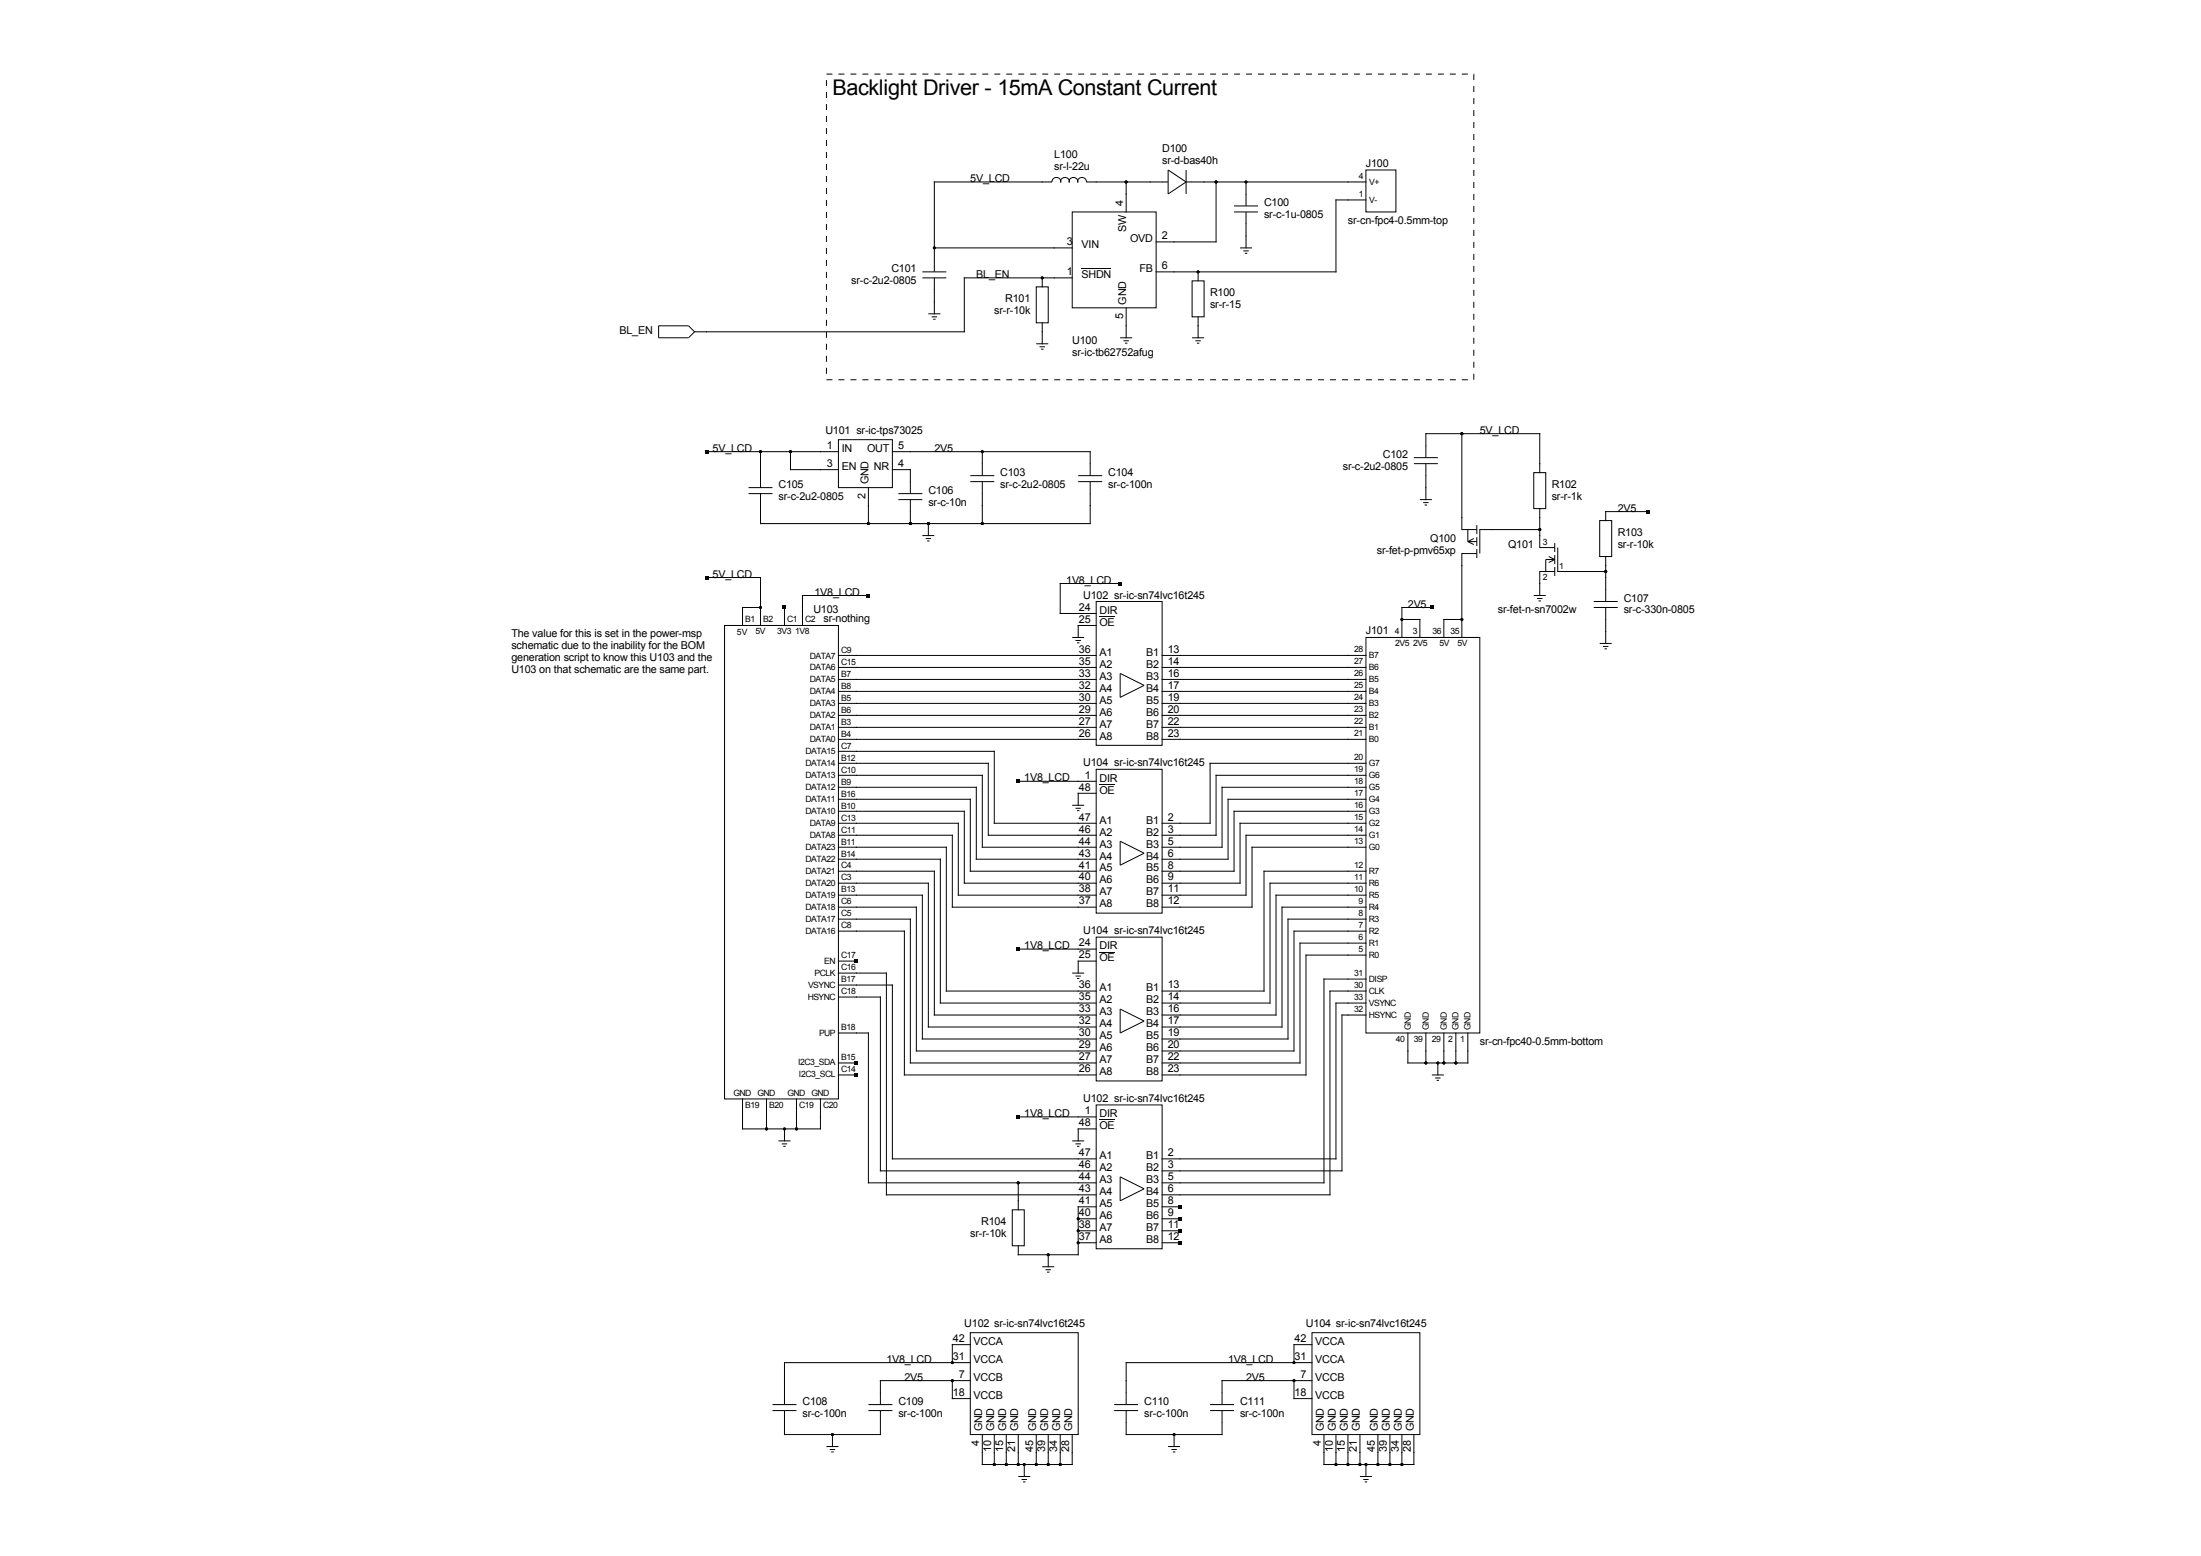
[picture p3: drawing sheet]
<svg xmlns="http://www.w3.org/2000/svg" width="297mm" height="210mm" viewBox="0 0 297 210" stroke-linecap="round" stroke-linejoin="round" font-family="sans-serif">
<g fill="none" stroke="#000" stroke-width=".13">
<path d="M124.5 36.7h3.2M124.5 37.5h3.2M126.1 33.5h18.6M126.1 37.5v4.9M139.8 38.7h1.6v4.9h-1.6zM140.6 37.5v1.2M144.7 37.5h-14.6v7.3h-36.4M144.7 28.6h11.3v12.9h-11.3zM145.9 36.3h4M152 24.6v4M157.6 24.6h-11a.59 .59 0 0 0-.6-.6 .59 .59 0 0 0-.6 .6 .58 .58 0 0 0-.5-.6 .58 .58 0 0 0-.6 .6 .58 .58 0 0 0-.6-.6 .58 .58 0 0 0-.6 .6h.1a.61 .61 0 0 0-.6-.6 .61 .61 0 0 0-.7 .6h-15.8v12.1M157.6 22.9l2.5 1.7-2.5 1.6z"/>
<path d="M160.1 24.6h24.2M160.1 22.9v3.3M160.9 37.9h1.6v4.9h-1.6zM161.7 36.7v1.2M164.1 24.6v8h-8.1M166.5 27.8h3.3M166.5 28.6h3.3M167.3 33.5h1.6M167.8 33.9h.7M168 34.2h.3M168.1 24.6v3.2M168.1 28.6v4.9"/>
<path d="M184.3 22.9h4.1v5.7h-4.1zM184.3 27h-4v9.7h-24.3M88.9 44h4l.8 .8-.8 .8h-4zM113.1 59.3h7.3v6.5h-7.3zM125.3 42.4h1.6M125.7 42.8h.7M125.9 43.1h.3M139.8 46.4h1.6M140.3 46.8h.7M140.5 47.1h.3M140.6 43.6v2.8M151.2 45.6h1.6"/>
<path d="M151.6 46h.7M151.8 46.3h.3M152 41.5v4.1M160.9 45.6h1.6M161.3 46h.7M161.5 46.3h.3M161.7 42.8v2.8M197.3 58.5v13h2M95.3 77.9h7.3v6.5M95.3 61h17.8M101 65.8h3.2M101 66.6h3.2"/>
<path d="M102.6 61v4.8M106.7 61v2.4h6.4M117.2 65.8v4.9M120.4 61h26.7v3.2M120.4 63.4h2.4v3.2M121.2 66.6h3.3M121.2 67.4h3.3M122.8 67.4v3.3M124.5 72.3h1.6M124.9 72.7h.7M125.1 73h.3M125.3 70.7v1.6"/>
<path d="M130.9 64.2h3.3M130.9 65h3.3M132.5 61v3.2M132.5 65v5.7M145.5 64.2h3.2M145.5 65h3.2M147.1 65v5.7h-44.5v-4.1M151.2 78.8h-8.1v4h4.8M190.8 61.8h3.2M190.8 62.6h3.2M191.6 67.4h1.6M192 67.8h.8"/>
<path d="M192.2 68.2h.4M192.4 61.8v-3.3h15.4v5.3M192.4 62.6v4.8M198.1 71.5v1.6M198.1 73.1l.8 .4M198.1 73.1h1.2M198.9 72.7l-.8 .4M199.3 74.7h-2v11.3M199.3 70.9v1.2M199.3 72.5v1.2M199.3 74.1v1.2M207 63.8h1.6v4.8h-1.6z"/>
<path d="M207.8 68.6v5.3h2M207.8 71.5h-8.1v3.2M209 75.1l.8 .4M209.8 77.1h-2v3.3M209.8 75.5l-.8 .4M209.8 73.3v1.2M209.8 74.9v1.2M209.8 76.5v1.2M209.8 75.5h-1.2v1.6M210.2 73.9v3.2h6.5M215.9 70.3h1.6v4.8h-1.6zM216.7 75.1v6.1"/>
<path d="M222.3 69h-5.6v1.3M97.8 84.4h15.3v63.9h-15.3zM102.6 82h-2.4v2.4M105.9 82v2.4M113.1 99.8h34.8M113.1 98.2h34.8M113.1 96.5h34.8M113.1 94.9h34.8M113.1 93.3h34.8M113.1 91.7h34.8M113.1 90.1h34.8M113.1 88.5h34.8"/>
<path d="M117.2 80.4h-8.9v4M144.7 86h1.6M145.1 86.4h.8M145.3 86.8h.4M147.9 81.2h8.9v19.4h-8.9zM147.9 84.4h-2.4v1.6M148.4 83.2h2M151.2 90.9l3.2 1.6-3.2 1.6zM156.8 99.8h27.5M156.8 98.2h27.5M156.8 96.5h27.5M156.8 94.9h27.5"/>
<path d="M156.8 93.3h27.5M156.8 91.7h27.5M156.8 90.1h27.5M156.8 88.5h27.5M184.3 86h15.4v53.4h-15.4zM189.2 83.6h2.4v2.4M193.2 82h-4v4M197.3 83.6h-2.5v2.4M207 80.4h1.6M207.4 80.8h.7M207.6 81.1h.3M215.1 82h3.2"/>
<path d="M215.1 81.2h3.2M215.9 86.8h1.6M216.3 87.2h.7M216.5 87.6h.3M216.7 82v4.8M113.1 112.7h15.4v9.7h19.4M113.1 103h20.3v9.7h14.5M113.1 111.1h16.2v9.7h18.6M113.1 101.4h21.1v9.7h13.7M113.1 109.5h17v9.7h17.8M113.1 107.9h17.8v9.7h17M113.1 106.3h18.6v9.7h16.2"/>
<path d="M113.1 104.6h19.4v9.7h15.4M113.1 119.2h12.2v19.4h22.6M113.1 117.6h13v19.4h21.8M113.1 116h13.8v19.4h21M113.1 114.3h14.6v19.5h20.2M137.4 105.4h10.5M144.7 108.7h1.6M145.1 109.1h.8M145.3 109.4h.4M147.9 103.8h8.9v19.4h-8.9zM147.9 107.1h-2.4v1.6M148.4 105.8h2"/>
<path d="M151.2 113.5l3.2 1.7-3.2 1.6zM184.3 104.6h-20.2v8.1h-7.3M184.3 112.7h-16.2v8.1h-11.3M184.3 103h-21v8.1h-6.5M184.3 111.1h-17v8.1h-10.5M184.3 109.5h-17.8v8.1h-9.7M184.3 107.9h-18.6v8.1h-8.9M184.3 106.3h-19.4v8h-8.1M184.3 114.3h-15.4v8.1h-12.1M184.3 119.2h-12.9v16.2h-14.6M184.3 117.6h-13.7v16.2h-13.8M113.1 125.7h8.9v19.4h25.9"/>
<path d="M113.1 124h9.7v19.5h25.1M113.1 122.4h10.6v19.4h24.2M113.1 120.8h11.4v19.4h23.4M113.1 132.9h7.3v23.5h27.5M113.1 139.4h4.1v20.2h30.7M113.1 129.7h2.5M113.1 134.6h5.7v23.4h29.1M113.1 131.3h6.5v30h28.3M137.4 128.1h10.5M144.7 131.3h1.6M145.1 131.7h.8M145.3 132.1h.4"/>
<path d="M147.9 126.5h8.9v19.4h-8.9zM147.9 129.7h-2.4v1.6M148.4 128.5h2M151.2 136.2l3.2 1.6-3.2 1.6zM184.3 125.7h-9.7v16.1h-17.8M184.3 124h-10.5v16.2h-17M184.3 122.4h-11.3v16.2h-16.2M184.3 120.8h-12.1v16.2h-15.4M184.3 127.3h-8.9v16.2h-18.6M184.3 128.9h-8.1v16.2h-19.4M184.3 133.8h-4.8v27.5h-22.7M184.3 137h-3.2v21h-24.3"/>
<path d="M184.3 132.1h-5.6v27.5h-21.9M184.3 135.4h-4v21h-23.5M190 139.4v4.1h8.1v-4.1M192.4 139.4v4.1M194.8 139.4v4.1M196.4 139.4v4.1M100.2 148.3v4.1h10.5v-4.1M103.4 148.3v4.1M105 154h1.7M105.5 154.4h.7M105.7 154.7h.3M105.9 152.4v1.6"/>
<path d="M107.5 148.3v4.1M113.1 143.5h2.5M113.1 145.1h2.5M137.4 150.7h10.5M137.4 159.6v3.7M144.7 154h1.6M145.1 154.4h.8M145.3 154.7h.4M147.9 149.1h8.9v19.4h-8.9zM147.9 152.4h-2.4v1.6M148.4 151.1h2M151.2 158.8l3.2 1.6-3.2 1.7z"/>
<path d="M193.2 145.1h1.6M193.7 145.5h.7M193.9 145.8h.3M194 143.5v1.6M130.9 179.9h14.6v13.7h-14.6zM136.6 163.3h1.6v4.8h-1.6zM140.6 171h1.7M141.1 171.4h.7M141.3 171.7h.3M141.4 169.3v1.7M145.5 164.5h2.4M145.5 166.1h2.4"/>
<path d="M145.5 167.7h2.4M147.9 162.9h-2.4v6.4h-8.1v-1.2M156.8 162.9h2.4M156.8 164.5h2.4M156.8 166.1h2.4M156.8 167.7h2.4M177 179.9h14.6v13.7h-14.6zM104.2 189.6h3.3M104.2 190.4h3.3M105.9 190.4v3.2h12.9v-3.2M111.5 195.2h1.6M112 195.6h.7"/>
<path d="M112.2 196h.3M112.3 193.6v1.6M117.2 189.6h3.2M117.2 190.4h3.2M128.5 186.3v2.5h2.4M130.9 183.9h-25v5.7M130.9 181.5h-2.4v2.4M130.9 186.3h-12.1v3.3M132.5 193.6v4.1h12.2v-4.1M134.2 193.6v4.1M135.8 193.6v4.1M137.4 193.6v4.1"/>
<path d="M137.4 199.3h1.6M137.8 199.7h.8M138.2 197.7v1.6M139.8 193.6v4.1M141.4 193.6v4.1M143.1 193.6v4.1M150.3 189.6h3.3M150.3 190.4h3.3M152 190.4v3.2h12.9v-3.2M157.6 195.2h1.6M158.1 195.6h.7M158.3 196h.3"/>
<path d="M158.4 193.6v1.6M163.3 189.6h3.2M163.3 190.4h3.2M174.6 186.3v2.5h2.4M177 183.9h-25v5.7M177 186.3h-12.1v3.3M177 181.5h-2.4v2.4M178.7 193.6v4.1h12.1v-4.1M180.3 193.6v4.1M181.9 193.6v4.1M183.5 193.6v4.1M183.5 199.3h1.6"/>
<path d="M184 199.7h.7M184.3 197.7v1.6M185.9 193.6v4.1M187.6 193.6v4.1M189.2 193.6v4.1M138 200h.4M184.2 200h.3"/>
</g>
<path d="M111.5 10h87.4v41.3h-87.4z" fill="none" stroke="#000" stroke-width=".13" stroke-dasharray=".8 .8" stroke-linecap="butt"/>
<g fill="#000">
<path d="M126 33.3h.2l.1 .2-.1 .1h-.2l-.1-.1zM140.5 37.3h.2l.1 .2-.1 .2h-.2l-.1-.2zM151.9 24.4h.2l.1 .2-.1 .1h-.2l-.1-.1zM161.6 36.5h.2l.1 .2-.1 .2h-.2l-.1-.2zM164 24.4h.2l.1 .2-.1 .1h-.2l-.1-.1zM168 24.4h.2l.1 .2-.1 .1h-.2l-.1-.1zM197.2 58.4h.2l.1 .1-.1 .2h-.2l-.1-.2zM95.1 60.7h.5v.5h-.5zM95.1 77.7h.5v.5h-.5zM102.5 60.8h.2l.1 .2-.1 .1h-.2l-.1-.1zM106.6 60.8h.2l.1 .2-.1 .1h-.2l-.1-.1zM117.1 70.5h.2l.1 .2-.1 .1h-.2l-.1-.1z"/>
<path d="M122.7 70.5h.2l.1 .2-.1 .1h-.2l-.1-.1zM125.2 70.5h.2l.1 .2-.1 .1h-.2l-.1-.1zM132.5 60.8h.1l.2 .2-.2 .1h-.1l-.2-.1zM132.5 70.5h.1l.2 .2-.2 .1h-.1l-.2-.1zM150.9 78.5h.5v.5h-.5zM207.7 71.3h.2l.1 .2-.1 .2h-.2l-.1-.2zM216.6 77h.2l.1 .1-.1 .2h-.2l-.1-.2zM222.1 68.8h.5v.5h-.5zM102.5 81.8h.2l.1 .2-.1 .2h-.2l-.1-.2zM105.6 81.7h.5v.5h-.5zM116.9 80.1h.5v.5h-.5zM189.1 83.4h.2l.1 .2-.1 .2h-.2l-.1-.2z"/>
<path d="M193 81.7h.5v.5h-.5zM197.2 83.4h.2l.1 .2-.1 .2h-.2l-.1-.2zM137.2 105.2h.4v.5h-.4zM115.3 129.5h.5v.5h-.5zM137.2 127.9h.4v.4h-.4zM103.3 152.2h.2l.1 .2-.1 .1h-.2l-.1-.1zM105.8 152.2h.2l.1 .2-.1 .1h-.2l-.1-.1zM107.4 152.2h.2l.1 .2-.1 .1h-.2l-.1-.1zM115.3 143.2h.5v.5h-.5zM115.3 144.8h.5v.5h-.5zM137.2 150.5h.4v.5h-.4zM137.3 159.5h.2l.1 .1-.1 .2h-.2l-.1-.2z"/>
<path d="M192.3 143.3h.2l.1 .2-.1 .1h-.2l-.1-.1zM193.9 143.3h.2l.1 .2-.1 .1h-.2l-.1-.1zM194.7 143.3h.2l.1 .2-.1 .1h-.2l-.1-.1zM196.4 143.3h.1l.2 .2-.2 .1h-.1l-.2-.1zM141.3 169.2h.2l.1 .1-.1 .2h-.2l-.1-.2zM145.4 164.3h.2l.1 .2-.1 .2h-.2l-.1-.2zM145.4 165.9h.2l.1 .2-.1 .2h-.2l-.1-.2zM145.4 167.5h.2l.1 .2-.1 .2h-.2l-.1-.2zM159 162.6h.5v.5h-.5zM159 164.2h.5v.5h-.5zM159 165.9h.5v.5h-.5zM159 167.5h.5v.5h-.5z"/>
<path d="M112.2 193.4h.2l.1 .2-.1 .2h-.2l-.1-.2zM128.4 183.7h.2l.1 .2-.1 .2h-.2l-.1-.2zM128.4 186.2h.2l.1 .1-.1 .2h-.2l-.1-.2zM134.1 197.5h.2l.1 .2-.1 .1h-.2l-.1-.1zM135.7 197.5h.2l.1 .2-.1 .1h-.2l-.1-.1zM137.3 197.5h.2l.1 .2-.1 .1h-.2l-.1-.1zM138.1 197.5h.2l.1 .2-.1 .1h-.2l-.1-.1zM139.7 197.5h.2l.1 .2-.1 .1h-.2l-.1-.1zM141.3 197.5h.2l.1 .2-.1 .1h-.2l-.1-.1zM143 197.5h.2l.1 .2-.1 .1h-.2l-.1-.1zM158.3 193.4h.2l.1 .2-.1 .2h-.2l-.1-.2zM174.5 183.7h.2l.1 .2-.1 .2h-.2l-.1-.2z"/>
<path d="M174.5 186.2h.2l.1 .1-.1 .2h-.2l-.1-.2zM180.2 197.5h.2l.1 .2-.1 .1h-.2l-.1-.1zM181.8 197.5h.2l.1 .2-.1 .1h-.2l-.1-.1zM183.4 197.5h.2l.1 .2-.1 .1h-.2l-.1-.1zM184.2 197.5h.2l.1 .2-.1 .1h-.2l-.1-.1zM185.8 197.5h.2l.1 .2-.1 .1h-.2l-.1-.1zM187.5 197.5h.1l.2 .2-.2 .1h-.1l-.2-.1zM189.1 197.5h.2l.1 .2-.1 .1h-.2l-.1-.1z"/>
</g>
<text font-size="2.9" x="112.3" y="12.9">Backlight Driver - 15mA Constant Current</text>
<g font-size="1.5">
<text x="142.3" y="21.3">L100</text>
<text x="142.3" y="22.9">sr-l-22u</text>
<text x="156.8" y="20.5">D100</text>
<text x="156.8" y="22.1">sr-d-bas40h</text>
<text x="184.3" y="22.5">J100</text>
<text x="130.9" y="24.6">5V_LCD</text>
<text x="151.6" y="27.8" transform="rotate(-90 151.6 27.8)">4</text>
<text x="170.6" y="27.8">C100</text>
<text x="170.6" y="29.4">sr-c-1u-0805</text>
<text x="143.9" y="33.1">3</text>
<text x="145.9" y="33.5">VIN</text>
<text x="152" y="31.3" transform="rotate(-90 152 31.3)">SW</text>
<text x="152.5" y="32.7">OVD</text>
<text x="156.8" y="32.3">2</text>
<text x="181.9" y="30.2">sr-cn-fpc4-0.5mm-top</text>
<text x="114.9" y="38.3">sr-c-2u2-0805</text>
<text x="120.3" y="36.7">C101</text>
<text x="131.7" y="37.5">BL_EN</text>
<text x="135.6" y="40.7">R101</text>
<text x="143.9" y="37.1">1</text>
<text x="145.9" y="37.5">SHDN</text>
<text x="152" y="41.1" transform="rotate(-90 152 41.1)">GND</text>
<text x="153.8" y="36.7">FB</text>
<text x="156.8" y="36.3">6</text>
<text x="163.3" y="39.9">R100</text>
<text x="163.3" y="41.5">sr-r-15</text>
<text x="83.6" y="45.1">BL_EN</text>
<text x="134.2" y="42.4">sr-r-10k</text>
<text x="144.7" y="46.4">U100</text>
<text x="151.6" y="43.1" transform="rotate(-90 151.6 43.1)">5</text>
<text x="144.7" y="48">sr-ic-tb62752afug</text>
<text x="111.4" y="58.5">U101 sr-ic-tps73025</text>
<text x="199.7" y="58.5">5V_LCD</text>
<text x="96.2" y="61">5V_LCD</text>
<text x="105" y="65.8">C105</text>
<text x="111.6" y="60.6">1</text>
<text x="111.6" y="63">3</text>
<text x="113.6" y="61">IN</text>
<text x="113.6" y="63.4">EN</text>
<text x="117" y="61">OUT</text>
<text x="117.2" y="65.4" transform="rotate(-90 117.2 65.4)">GND</text>
<text x="117.9" y="63.4">NR</text>
<text x="121.2" y="60.6">5</text>
<text x="121.2" y="63">4</text>
<text x="126.1" y="61">2V5</text>
<text x="135" y="64.2">C103</text>
<text x="135" y="65.8">sr-c-2u2-0805</text>
<text x="149.5" y="64.2">C104</text>
<text x="149.5" y="65.8">sr-c-100n</text>
<text x="181.2" y="63.4">sr-c-2u2-0805</text>
<text x="186.6" y="61.8">C102</text>
<text x="209.4" y="65.8">R102</text>
<text x="105" y="67.4">sr-c-2u2-0805</text>
<text x="116.8" y="67.4" transform="rotate(-90 116.8 67.4)">2</text>
<text x="125.3" y="66.6">C106</text>
<text x="125.3" y="68.2">sr-c-10n</text>
<text x="209.4" y="67.4">sr-r-1k</text>
<text x="218.3" y="69">2V5</text>
<text x="96.2" y="77.9">5V_LCD</text>
<text x="185.8" y="74.7">sr-fet-p-pmv65xp</text>
<text x="193" y="73.1">Q100</text>
<text x="203.5" y="73.9">Q101</text>
<text x="218.3" y="72.3">R103</text>
<text x="218.3" y="73.9">sr-r-10k</text>
<text x="109.8" y="82.8">U103</text>
<text x="109.9" y="80.4">1V8_LCD</text>
<text x="143.9" y="78.8">1V8_LCD</text>
<text x="145.6" y="82.4">24</text>
<text x="146.2" y="80.8">U102 sr-ic-sn74lvc16t245</text>
<text x="148.4" y="82.8">DIR</text>
<text x="190" y="82">2V5</text>
<text x="202.1" y="82.8">sr-fet-n-sn7002w</text>
<text x="219.1" y="81.2">C107</text>
<text x="219.1" y="82.8">sr-c-330n-0805</text>
<text x="69" y="86">The value for this is set in the power-msp</text>
<text x="69" y="87.6">schematic due to the inability for the BOM</text>
<text x="69" y="89.3">generation script to know this U103 and the</text>
<text x="111.1" y="84">sr-nothing</text>
<text x="145.6" y="88.1">36</text>
<text x="145.6" y="89.7">35</text>
<text x="145.6" y="84.1">25</text>
<text x="148.4" y="88.5">A1</text>
<text x="148.4" y="84.5">OE</text>
<text x="154.6" y="88.5">B1</text>
<text x="157.6" y="88.1">13</text>
<text x="157.6" y="89.7">14</text>
<text x="184.3" y="85.6">J101</text>
<text x="69" y="90.9">U103 on that schematic are the same part.</text>
<text x="145.6" y="91.3">33</text>
<text x="145.6" y="92.9">32</text>
<text x="145.6" y="94.6">30</text>
<text x="148.4" y="90.1">A2</text>
<text x="148.4" y="91.7">A3</text>
<text x="148.4" y="93.4">A4</text>
<text x="148.4" y="95">A5</text>
<text x="154.6" y="90.1">B2</text>
<text x="154.6" y="91.7">B3</text>
<text x="154.6" y="93.4">B4</text>
<text x="154.6" y="95">B5</text>
<text x="157.6" y="91.3">16</text>
<text x="157.6" y="92.9">17</text>
<text x="157.6" y="94.6">19</text>
<text x="145.6" y="96.2">29</text>
<text x="145.6" y="97.8">27</text>
<text x="145.6" y="99.4">26</text>
<text x="148.4" y="96.6">A6</text>
<text x="148.4" y="98.2">A7</text>
<text x="148.4" y="99.8">A8</text>
<text x="154.6" y="96.6">B6</text>
<text x="154.6" y="98.2">B7</text>
<text x="154.6" y="99.8">B8</text>
<text x="157.6" y="96.2">20</text>
<text x="157.6" y="97.8">22</text>
<text x="157.6" y="99.4">23</text>
<text x="138.2" y="105.4">1V8_LCD</text>
<text x="145.6" y="106.7">48</text>
<text x="146.2" y="103.4">U104 sr-ic-sn74lvc16t245</text>
<text x="146.4" y="105.1">1</text>
<text x="148.4" y="105.5">DIR</text>
<text x="148.4" y="107.1">OE</text>
<text x="145.6" y="110.7">47</text>
<text x="145.6" y="112.4">46</text>
<text x="145.6" y="114">44</text>
<text x="148.4" y="111.1">A1</text>
<text x="148.4" y="112.8">A2</text>
<text x="154.6" y="111.1">B1</text>
<text x="154.6" y="112.8">B2</text>
<text x="157.6" y="110.7">2</text>
<text x="157.6" y="112.4">3</text>
<text x="157.6" y="114">5</text>
<text x="145.6" y="115.6">43</text>
<text x="145.6" y="117.2">41</text>
<text x="145.6" y="118.8">40</text>
<text x="148.4" y="114.4">A3</text>
<text x="148.4" y="116">A4</text>
<text x="148.4" y="117.6">A5</text>
<text x="148.4" y="119.2">A6</text>
<text x="154.6" y="114.4">B3</text>
<text x="154.6" y="116">B4</text>
<text x="154.6" y="117.6">B5</text>
<text x="154.6" y="119.2">B6</text>
<text x="157.6" y="115.6">6</text>
<text x="157.6" y="117.2">8</text>
<text x="157.6" y="118.8">9</text>
<text x="145.6" y="120.5">38</text>
<text x="145.6" y="122.1">37</text>
<text x="148.4" y="120.9">A7</text>
<text x="148.4" y="122.5">A8</text>
<text x="154.6" y="120.9">B7</text>
<text x="154.6" y="122.5">B8</text>
<text x="157.6" y="120.5">11</text>
<text x="157.6" y="122.1">12</text>
<text x="138.2" y="128.1">1V8_LCD</text>
<text x="145.6" y="127.7">24</text>
<text x="145.6" y="129.3">25</text>
<text x="146.2" y="126.1">U104 sr-ic-sn74lvc16t245</text>
<text x="148.4" y="128.1">DIR</text>
<text x="148.4" y="129.8">OE</text>
<text x="145.6" y="133.4">36</text>
<text x="145.6" y="135">35</text>
<text x="145.6" y="136.6">33</text>
<text x="148.4" y="133.8">A1</text>
<text x="148.4" y="135.4">A2</text>
<text x="148.4" y="137">A3</text>
<text x="154.6" y="133.8">B1</text>
<text x="154.6" y="135.4">B2</text>
<text x="154.6" y="137">B3</text>
<text x="157.6" y="133.4">13</text>
<text x="157.6" y="135">14</text>
<text x="157.6" y="136.6">16</text>
<text x="145.6" y="138.2">32</text>
<text x="145.6" y="139.9">30</text>
<text x="145.6" y="141.5">29</text>
<text x="145.6" y="143.1">27</text>
<text x="148.4" y="138.6">A4</text>
<text x="148.4" y="140.3">A5</text>
<text x="148.4" y="141.9">A6</text>
<text x="148.4" y="143.5">A7</text>
<text x="154.6" y="138.6">B4</text>
<text x="154.6" y="140.3">B5</text>
<text x="154.6" y="141.9">B6</text>
<text x="154.6" y="143.5">B7</text>
<text x="157.6" y="138.2">17</text>
<text x="157.6" y="139.9">19</text>
<text x="157.6" y="141.5">20</text>
<text x="157.6" y="143.1">22</text>
<text x="199.7" y="141">sr-cn-fpc40-0.5mm-bottom</text>
<text x="145.6" y="144.7">26</text>
<text x="146.2" y="148.7">U102 sr-ic-sn74lvc16t245</text>
<text x="148.4" y="145.1">A8</text>
<text x="154.6" y="145.1">B8</text>
<text x="157.6" y="144.7">23</text>
<text x="138.2" y="150.7">1V8_LCD</text>
<text x="145.6" y="152">48</text>
<text x="146.4" y="150.4">1</text>
<text x="148.4" y="150.8">DIR</text>
<text x="148.4" y="152.4">OE</text>
<text x="145.6" y="156">47</text>
<text x="145.6" y="157.7">46</text>
<text x="145.6" y="159.3">44</text>
<text x="145.6" y="160.9">43</text>
<text x="148.4" y="156.4">A1</text>
<text x="148.4" y="158.1">A2</text>
<text x="148.4" y="159.7">A3</text>
<text x="148.4" y="161.3">A4</text>
<text x="154.6" y="156.4">B1</text>
<text x="154.6" y="158.1">B2</text>
<text x="154.6" y="159.7">B3</text>
<text x="154.6" y="161.3">B4</text>
<text x="157.6" y="156">2</text>
<text x="157.6" y="157.7">3</text>
<text x="157.6" y="159.3">5</text>
<text x="157.6" y="160.9">6</text>
<text x="130.9" y="166.9">sr-r-10k</text>
<text x="132.4" y="165.3">R104</text>
<text x="145.6" y="162.5">41</text>
<text x="145.6" y="164.1">40</text>
<text x="145.6" y="165.7">38</text>
<text x="145.6" y="167.4">37</text>
<text x="148.4" y="162.9">A5</text>
<text x="148.4" y="164.5">A6</text>
<text x="148.4" y="166.2">A7</text>
<text x="148.4" y="167.8">A8</text>
<text x="154.6" y="162.9">B5</text>
<text x="154.6" y="164.5">B6</text>
<text x="154.6" y="166.2">B7</text>
<text x="154.6" y="167.8">B8</text>
<text x="157.6" y="162.5">8</text>
<text x="157.6" y="164.1">9</text>
<text x="157.6" y="165.7">11</text>
<text x="157.6" y="167.4">12</text>
<text x="130.1" y="179.1">U102 sr-ic-sn74lvc16t245</text>
<text x="176.2" y="179.1">U104 sr-ic-sn74lvc16t245</text>
<text x="119.6" y="183.9">1V8_LCD</text>
<text x="128.6" y="181.1">42</text>
<text x="128.6" y="183.5">31</text>
<text x="129.4" y="186">7</text>
<text x="131.4" y="181.5">VCCA</text>
<text x="131.4" y="183.9">VCCA</text>
<text x="165.7" y="183.9">1V8_LCD</text>
<text x="174.7" y="181.1">42</text>
<text x="174.7" y="183.5">31</text>
<text x="175.5" y="186">7</text>
<text x="177.5" y="181.5">VCCA</text>
<text x="177.5" y="183.9">VCCA</text>
<text x="108.3" y="189.6">C108</text>
<text x="108.3" y="191.2">sr-c-100n</text>
<text x="121.2" y="189.6">C109</text>
<text x="121.2" y="191.2">sr-c-100n</text>
<text x="122" y="186.3">2V5</text>
<text x="128.6" y="188.4">18</text>
<text x="131.4" y="186.4">VCCB</text>
<text x="131.4" y="188.8">VCCB</text>
<text x="154.4" y="189.6">C110</text>
<text x="154.4" y="191.2">sr-c-100n</text>
<text x="167.3" y="189.6">C111</text>
<text x="167.3" y="191.2">sr-c-100n</text>
<text x="168.1" y="186.3">2V5</text>
<text x="174.7" y="188.4">18</text>
<text x="177.5" y="186.4">VCCB</text>
<text x="177.5" y="188.8">VCCB</text>
<text x="132.1" y="195.2" transform="rotate(-90 132.1 195.2)">4</text>
<text x="132.6" y="193.2" transform="rotate(-90 132.6 193.2)">GND</text>
<text x="133.8" y="195.9" transform="rotate(-90 133.8 195.9)">10</text>
<text x="134.2" y="193.2" transform="rotate(-90 134.2 193.2)">GND</text>
<text x="135.4" y="195.9" transform="rotate(-90 135.4 195.9)">15</text>
<text x="135.8" y="193.2" transform="rotate(-90 135.8 193.2)">GND</text>
<text x="137" y="195.9" transform="rotate(-90 137 195.9)">21</text>
<text x="137.4" y="193.2" transform="rotate(-90 137.4 193.2)">GND</text>
<text x="139.4" y="195.9" transform="rotate(-90 139.4 195.9)">45</text>
<text x="139.8" y="193.2" transform="rotate(-90 139.8 193.2)">GND</text>
<text x="141" y="195.9" transform="rotate(-90 141 195.9)">39</text>
<text x="141.4" y="193.2" transform="rotate(-90 141.4 193.2)">GND</text>
<text x="142.7" y="195.9" transform="rotate(-90 142.7 195.9)">34</text>
<text x="143.1" y="193.2" transform="rotate(-90 143.1 193.2)">GND</text>
<text x="144.3" y="195.9" transform="rotate(-90 144.3 195.9)">28</text>
<text x="144.7" y="193.2" transform="rotate(-90 144.7 193.2)">GND</text>
<text x="178.3" y="195.2" transform="rotate(-90 178.3 195.2)">4</text>
<text x="178.7" y="193.2" transform="rotate(-90 178.7 193.2)">GND</text>
<text x="179.9" y="195.9" transform="rotate(-90 179.9 195.9)">10</text>
<text x="180.3" y="193.2" transform="rotate(-90 180.3 193.2)">GND</text>
<text x="181.5" y="195.9" transform="rotate(-90 181.5 195.9)">15</text>
<text x="181.9" y="193.2" transform="rotate(-90 181.9 193.2)">GND</text>
<text x="183.1" y="195.9" transform="rotate(-90 183.1 195.9)">21</text>
<text x="183.5" y="193.2" transform="rotate(-90 183.5 193.2)">GND</text>
<text x="185.5" y="195.9" transform="rotate(-90 185.5 195.9)">45</text>
<text x="185.9" y="193.2" transform="rotate(-90 185.9 193.2)">GND</text>
<text x="187.1" y="195.9" transform="rotate(-90 187.1 195.9)">39</text>
<text x="187.6" y="193.2" transform="rotate(-90 187.6 193.2)">GND</text>
<text x="188.8" y="195.9" transform="rotate(-90 188.8 195.9)">34</text>
<text x="189.2" y="193.2" transform="rotate(-90 189.2 193.2)">GND</text>
<text x="190.4" y="195.9" transform="rotate(-90 190.4 195.9)">28</text>
<text x="190.8" y="193.2" transform="rotate(-90 190.8 193.2)">GND</text>
</g>
<g font-size="1.2">
<text x="183.4" y="24.2">4</text>
<text x="183.4" y="26.6">1</text>
<text x="184.8" y="25">V+</text>
<text x="184.8" y="27.4">V-</text>
<text x="208.2" y="73.5">3</text>
<text x="210.4" y="76.7">1</text>
<text x="208.2" y="78.3">2</text>
<text x="99.4" y="85.7">5V</text>
<text x="100.6" y="84">B1</text>
<text x="101.9" y="85.6">5V</text>
<text x="103" y="84">B2</text>
<text x="104.9" y="85.6">3V3</text>
<text x="106.2" y="84">C1</text>
<text x="107.3" y="85.6">1V8</text>
<text x="108.6" y="84">C2</text>
<text x="109.3" y="88.9">DATA7</text>
<text x="113.5" y="89.7">C15</text>
<text x="113.5" y="88.1">C9</text>
<text x="182.7" y="88.1">28</text>
<text x="182.7" y="89.7">27</text>
<text x="184.7" y="88.8">B7</text>
<text x="188.2" y="85.6">4</text>
<text x="188.3" y="87.2">2V5</text>
<text x="190.6" y="85.6">3</text>
<text x="190.7" y="87.2">2V5</text>
<text x="193.3" y="85.6">36</text>
<text x="194.2" y="87.2">5V</text>
<text x="195.7" y="85.6">35</text>
<text x="196.7" y="87.2">5V</text>
<text x="109.3" y="95.3">DATA3</text>
<text x="109.3" y="93.7">DATA4</text>
<text x="109.3" y="92.1">DATA5</text>
<text x="109.3" y="90.5">DATA6</text>
<text x="113.5" y="94.6">B5</text>
<text x="113.5" y="92.9">B8</text>
<text x="113.5" y="91.3">B7</text>
<text x="182.7" y="94.5">24</text>
<text x="182.7" y="91.3">26</text>
<text x="182.7" y="92.9">25</text>
<text x="184.7" y="95.3">B3</text>
<text x="184.7" y="92.1">B5</text>
<text x="184.7" y="93.7">B4</text>
<text x="184.7" y="90.5">B6</text>
<text x="108.7" y="101.8">DATA15</text>
<text x="109.3" y="100.2">DATA0</text>
<text x="109.3" y="98.6">DATA1</text>
<text x="109.3" y="97">DATA2</text>
<text x="113.5" y="99.4">B4</text>
<text x="113.5" y="97.8">B3</text>
<text x="113.5" y="96.2">B6</text>
<text x="113.5" y="101">C7</text>
<text x="182.7" y="97.8">22</text>
<text x="182.7" y="99.4">21</text>
<text x="182.7" y="96.1">23</text>
<text x="184.7" y="98.5">B1</text>
<text x="184.7" y="100.2">B0</text>
<text x="184.7" y="96.9">B2</text>
<text x="108.7" y="106.7">DATA12</text>
<text x="108.7" y="105.1">DATA13</text>
<text x="108.7" y="103.4">DATA14</text>
<text x="113.5" y="107.5">B16</text>
<text x="113.5" y="105.9">B9</text>
<text x="113.5" y="104.3">C10</text>
<text x="113.5" y="102.7">B12</text>
<text x="182.7" y="105.8">18</text>
<text x="182.7" y="102.6">20</text>
<text x="182.7" y="107.5">17</text>
<text x="182.7" y="104.2">19</text>
<text x="184.7" y="106.6">G5</text>
<text x="184.7" y="103.4">G7</text>
<text x="184.7" y="105">G6</text>
<text x="108.7" y="109.9">DATA10</text>
<text x="108.7" y="108.3">DATA11</text>
<text x="109.3" y="113.1">DATA8</text>
<text x="109.3" y="111.5">DATA9</text>
<text x="113.5" y="112.4">C11</text>
<text x="113.5" y="110.7">C13</text>
<text x="113.5" y="109.1">B10</text>
<text x="113.5" y="114">B11</text>
<text x="182.7" y="112.3">14</text>
<text x="182.7" y="109.1">16</text>
<text x="182.7" y="113.9">13</text>
<text x="182.7" y="110.7">15</text>
<text x="184.7" y="113.1">G1</text>
<text x="184.7" y="109.9">G3</text>
<text x="184.7" y="111.5">G2</text>
<text x="184.7" y="108.3">G4</text>
<text x="108.7" y="119.6">DATA20</text>
<text x="108.7" y="118">DATA21</text>
<text x="108.7" y="116.4">DATA22</text>
<text x="108.7" y="114.8">DATA23</text>
<text x="113.5" y="118.8">C3</text>
<text x="113.5" y="117.2">C4</text>
<text x="113.5" y="115.6">B14</text>
<text x="182.7" y="117.2">12</text>
<text x="182.7" y="118.8">11</text>
<text x="184.7" y="118">R7</text>
<text x="184.7" y="119.6">R6</text>
<text x="184.7" y="114.7">G0</text>
<text x="108.7" y="124.5">DATA17</text>
<text x="108.7" y="122.8">DATA18</text>
<text x="108.7" y="121.2">DATA19</text>
<text x="113.5" y="125.3">C8</text>
<text x="113.5" y="123.7">C5</text>
<text x="113.5" y="122.1">C6</text>
<text x="113.5" y="120.4">B13</text>
<text x="182.7" y="120.4">10</text>
<text x="183.3" y="123.6">8</text>
<text x="183.3" y="125.3">7</text>
<text x="183.3" y="122">9</text>
<text x="184.7" y="124.4">R3</text>
<text x="184.7" y="121.2">R5</text>
<text x="184.7" y="122.8">R4</text>
<text x="108.7" y="126.1">DATA16</text>
<text x="109.9" y="131.7">PCLK</text>
<text x="111.2" y="130.1">EN</text>
<text x="113.5" y="129.3">C17</text>
<text x="113.5" y="131">C16</text>
<text x="182.7" y="131.7">31</text>
<text x="183.3" y="126.9">6</text>
<text x="183.3" y="128.5">5</text>
<text x="184.7" y="127.7">R1</text>
<text x="184.7" y="129.3">R0</text>
<text x="184.7" y="126">R2</text>
<text x="109" y="135">HSYNC</text>
<text x="109" y="133.4">VSYNC</text>
<text x="113.5" y="132.6">B17</text>
<text x="113.5" y="134.2">C18</text>
<text x="182.7" y="133.3">30</text>
<text x="182.7" y="136.6">32</text>
<text x="182.7" y="135">33</text>
<text x="184.7" y="134.1">CLK</text>
<text x="184.7" y="137.4">HSYNC</text>
<text x="184.7" y="132.5">DISP</text>
<text x="184.7" y="135.8">VSYNC</text>
<text x="107.7" y="143.8">I2C3_SDA</text>
<text x="110.5" y="139.8">PUP</text>
<text x="113.5" y="143.1">B15</text>
<text x="113.5" y="139.1">B18</text>
<text x="188.4" y="140.6">40</text>
<text x="190.4" y="139" transform="rotate(-90 190.4 139)">GND</text>
<text x="190.8" y="140.6">39</text>
<text x="192.8" y="139" transform="rotate(-90 192.8 139)">GND</text>
<text x="193.2" y="140.6">29</text>
<text x="195.2" y="139" transform="rotate(-90 195.2 139)">GND</text>
<text x="195.4" y="140.6">2</text>
<text x="196.8" y="139" transform="rotate(-90 196.8 139)">GND</text>
<text x="197" y="140.6">1</text>
<text x="198.4" y="139" transform="rotate(-90 198.4 139)">GND</text>
<text x="99" y="147.9">GND GND</text>
<text x="100.6" y="149.5">B19</text>
<text x="103.8" y="149.5">B20</text>
<text x="106.3" y="147.9">GND GND</text>
<text x="107.8" y="145.4">I2C3_SCL</text>
<text x="107.8" y="149.5">C19</text>
<text x="111.1" y="149.5">C20</text>
<text x="113.5" y="144.7">C14</text>
</g>
</svg>
